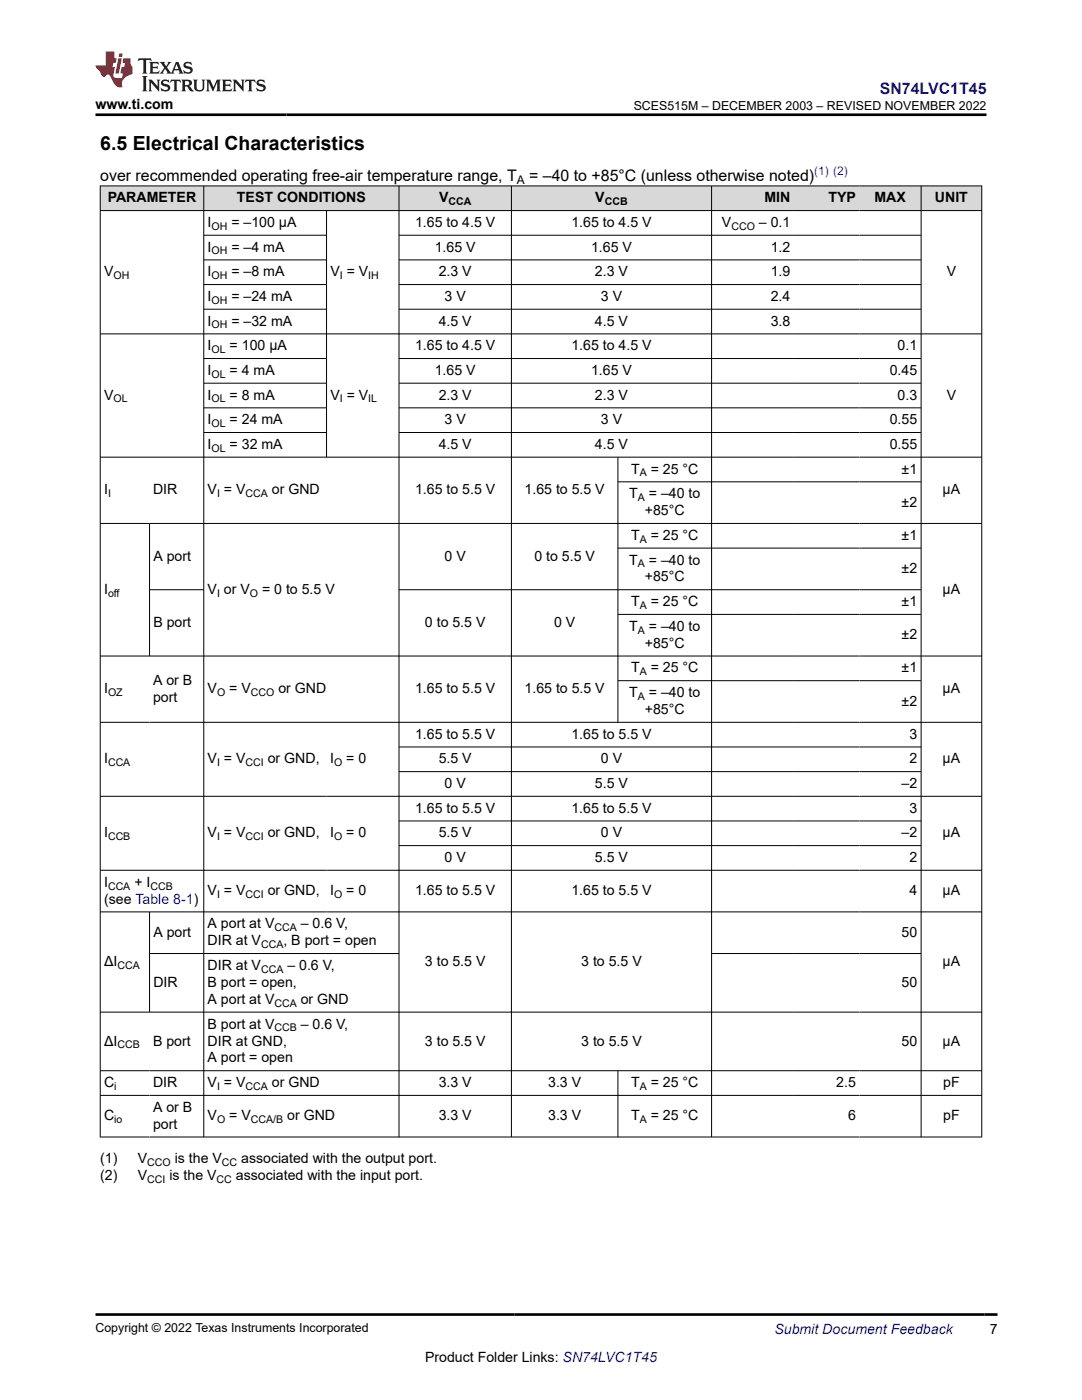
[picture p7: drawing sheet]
<svg xmlns="http://www.w3.org/2000/svg" width="216mm" height="279mm" viewBox="0 0 216 279" stroke-linecap="round" stroke-linejoin="round" font-family="sans-serif">
<g fill="#d8d8d8">
<path d="M20 37.1h175.9v4.9h-175.9z" fill-rule="evenodd"/>
<path d="M20.1 37.2h20.5v4.8h-20.5z" fill-rule="evenodd"/>
<path d="M40.7 37.2h38.9v4.8h-38.9z" fill-rule="evenodd"/>
<path d="M79.7 37.2h22.3v4.8h-22.3z" fill-rule="evenodd"/>
<path d="M102.1 37.2h39.8v4.8h-39.8z" fill-rule="evenodd"/>
<path d="M142.1 37.2h16.3v4.8h-16.3z" fill-rule="evenodd"/>
<path d="M158.4 37.2h13.1v4.8h-13.1z" fill-rule="evenodd"/>
<path d="M171.5 37.2h12.2v4.8h-12.2z" fill-rule="evenodd"/>
<path d="M183.9 37.2h11.9v4.8h-11.9z" fill-rule="evenodd"/>
</g>
<g fill="none" stroke="#000" stroke-width=".2">
<path d="M19.9 37.1h176.1M20 37v190M40.7 37v190M79.6 37v190M102 37v190M142 37v190M183.8 37v190M195.9 37v190M19.9 42h176.1M40.7 46.9h24.5M40.7 51.9h24.5M40.7 56.8h24.5"/>
<path d="M65.2 42v49.3M79.6 46.9h104.3M79.6 51.9h104.3M79.6 56.8h104.3M19.9 66.6h176.1M40.7 61.7h24.5M40.7 71.6h24.5M40.7 76.5h24.5M79.6 61.7h104.3M79.6 71.6h104.3M79.6 76.5h104.3M19.9 91.2h176.1"/>
<path d="M40.7 81.4h24.5M40.7 86.3h24.5M79.6 81.4h104.3M79.6 86.3h104.3M123.3 91.2v53M123.3 96.2h60.6M19.9 104.5h176.1M29.8 104.5v26.5M29.8 117.7h10.9M79.6 117.7h104.3M123.3 109.4h60.6M19.9 130.9h176.1"/>
<path d="M123.3 122.6h60.6M123.3 135.8h60.6M19.9 144.2h176.1M19.9 158.9h176.1M79.6 149.1h104.3M79.6 154h104.3M19.9 173.7h176.1M79.6 163.8h104.3M79.6 168.8h104.3M19.9 182h176.1M29.8 182v20.1M29.8 190.3h49.9"/>
<path d="M142 190.3h41.9M19.9 202h176.1M19.9 213.7h176.1M19.9 218.6h176.1M123.3 213.7v13.3M19.9 226.9h176.1"/>
</g>
<path d="M27.7 11.6l-.2 .6 .5-.2h.6v.1v2.2l-.2 .4h1l-.2-.4v-2.2v-.1h.5l.5 .2-.1-.6zM29.8 12.4l.2 .3v1.6l-.2 .4h1.9l.1-.6a1.08 1.08 0 0 1-1.3 .2v-.7h.6l.4 .2v-.7l-.4 .2h-.6v-.5l.2-.2a1 1 0 0 1 1 .3l-.1-.5zM31.8 12.4l1 1.1-1 1.2h.9l-.2-.2 .4-.8 .5 .8-.2 .2h1.6l-.2-.2 .1-.5h1l.1 .5-.1 .2h.9l-.2-.4-.8-1.9h-.5l-1 2.1-.8-1.1 .9-1h-.8l.2 .2-.5 .6-.3-.6 .1-.2zM35.2 12.8l.4 1h-.8zM36.8 12.5a.65 .65 0 0 0-.2 .7 .65 .65 0 0 0 .6 .5l.7 .1 .1 .3a.79 .79 0 0 1-.7 .4 .79 .79 0 0 1-.7-.5l.1 .7 .2-.1a.93 .93 0 0 0 1.1 0 .93 .93 0 0 0 .4-.9 1.46 1.46 0 0 0-1.2-.6l-.1-.3a1.09 1.09 0 0 1 1.2 .2l-.2-.6-.1 .1-.6-.2zM28.4 15.2l.2 .4v2.2l-.2 .4h1l-.2-.4v-2.2l.2-.4zM29.6 15.9l.2 .4v1.5l-.2 .4h.8l-.3-.4v-1.3l1.7 1.8v-2l.2-.4h-.8l.2 .2 .1 1.1-1.2-1.3zM32.3 16a.65 .65 0 0 0-.2 .8 .65 .65 0 0 0 .7 .4l.6 .2 .1 .2a.79 .79 0 0 1-.7 .4 .79 .79 0 0 1-.7-.5l.1 .7 .2-.1a.93 .93 0 0 0 1.1 .1 .93 .93 0 0 0 .4-1 1.46 1.46 0 0 0-1.2-.5l-.1-.4a1.09 1.09 0 0 1 1.2 .2l-.2-.6-.1 .1-.6-.1zM34.1 15.9l-.1 .6a.63 .63 0 0 1 .7-.3l.1 1.6-.3 .4h1l-.2-.4v-1.6a.66 .66 0 0 1 .8 .3l-.1-.6zM36.2 15.9l.2 .4v1.5l-.2 .4h.9l-.2-.2v-.7h.5l.1 .2a.79 .79 0 0 0 1.2 .6l-1-.9a.61 .61 0 0 0 .6-.6 .61 .61 0 0 0-.5-.7zM36.9 16.2h.2a.47 .47 0 0 1 .5 .1 .47 .47 0 0 1 .1 .5l-.2 .1-.6 .1zM38.5 15.9l.2 .2a2.27 2.27 0 0 0 .4 2 1.04 1.04 0 0 0 1.7-.7v-1.3l.2-.2h-.8l.2 .4v1.1a.6 .6 0 0 1-.6 .6 .6 .6 0 0 1-.6-.6v-1.1l.3-.4zM41.1 15.9l.2 .4v1.5l-.2 .4h.7l-.2-.4v-1.4l.9 1.9 .8-1.9v1.4l-.2 .4h1l-.3-.4v-1.5l.3-.4h-.8l-.7 1.5-.7-1.5zM44.3 15.9l.2 .4v1.5l-.2 .4h1.9l.1-.6a1.09 1.09 0 0 1-1.3 .2v-.7h.6l.4 .2v-.6l-.4 .2h-.6v-.6l.2-.1a1.01 1.01 0 0 1 1 .3l-.1-.6zM46.4 15.9l.3 .4v1.5l-.3 .4h.8l-.2-.4v-1.3l1.6 1.8v-2l.2-.4h-.7l.2 .2v1.1l-1.2-1.3zM49 15.9l-.1 .6a.63 .63 0 0 1 .8-.3v1.6l-.3 .4h1l-.2-.4v-1.6a.66 .66 0 0 1 .8 .3l-.1-.6zM51.4 16a.65 .65 0 0 0-.2 .8 .65 .65 0 0 0 .6 .4l.6 .2 .2 .2a.79 .79 0 0 1-.8 .4 .79 .79 0 0 1-.6-.5l.1 .7 .2-.1a.93 .93 0 0 0 1 .1 .93 .93 0 0 0 .5-1 1.46 1.46 0 0 0-1.3-.5l-.1-.4a1.09 1.09 0 0 1 1.3 .2l-.2-.6-.2 .1-.5-.1z" fill="#231f20"/>
<path d="M21.1 10.3v2.7h-2.1l.1 .4 .9 1a.95 .95 0 0 0 .9 .9 .59 .59 0 0 1 .6-.4 .59 .59 0 0 1 .5 .3l.4 .8a1.59 1.59 0 0 0 2.1 1.4 1.61 1.61 0 0 1 1-2.3l1-.3-.1-1.5a1.59 1.59 0 0 1-.4-1.7h-1.4l-.2 .9h.5l-.1 .9h-.5l-.2 .9v.3l.4 .1-.2 .9h-.6a.73 .73 0 0 1-1.1-.7l.3-1.5h-.5l.2-.9h.5l.2-.9h-.5v-1.3zM23.6 11.6l-.6 3.1h.7l.6-3.1zM23.8 10.7l-.1 .6h.7l.1-.6z" fill="#ed1c24"/>
<path d="M19.1 22.9h177.8M19.1 262.3h179.9" fill="none" stroke="#000" stroke-width=".53"/>
<text font-size="3.9" x="20" y="29.9">6.5 Electrical Characteristics</text>
<text font-size="3.2" fill="#00f" x="175.6" y="18.7">SN74LVC1T45</text>
<g font-size="3.2">
<text x="20" y="36.1">over recommended operating free-air temperature range, T</text>
<text x="105.6" y="36.1">= –40 to +85°C (unless otherwise noted)</text>
</g>
<g font-size="2.8">
<text x="19.1" y="21.8">www.ti.com</text>
<text x="21.5" y="40.4">PARAMETER</text>
<text x="47.3" y="40.4">TEST CONDITIONS</text>
<text x="87.6" y="40.4">V</text>
<text x="118.8" y="40.4">V</text>
<text x="152.5" y="40.4">MIN</text>
<text x="165.3" y="40.4">TYP</text>
<text x="174.5" y="40.4">MAX</text>
<text x="186.6" y="40.4">UNIT</text>
<text x="41.4" y="45.3">I</text>
<text x="46.2" y="45.3">= –100 μA</text>
<text x="82.8" y="45.3">1.65 to 4.5 V</text>
<text x="114" y="45.3">1.65 to 4.5 V</text>
<text x="144.1" y="45.3">V</text>
<text x="151.4" y="45.3">– 0.1</text>
<text x="41.4" y="50.2">I</text>
<text x="46.2" y="50.2">= –4 mA</text>
<text x="86.8" y="50.2">1.65 V</text>
<text x="117.9" y="50.2">1.65 V</text>
<text x="153.8" y="50.2">1.2</text>
<text x="20.8" y="55.1">V</text>
<text x="41.4" y="55.1">I</text>
<text x="46.2" y="55.1">= –8 mA</text>
<text x="65.9" y="55.1">V = V</text>
<text x="87.5" y="55.1">2.3 V</text>
<text x="118.7" y="55.1">2.3 V</text>
<text x="153.8" y="55.1">1.9</text>
<text x="188.9" y="55.1">V</text>
<text x="41.4" y="60.1">I</text>
<text x="41.4" y="65">I</text>
<text x="46.2" y="60.1">= –24 mA</text>
<text x="46.2" y="65">= –32 mA</text>
<text x="87.5" y="65">4.5 V</text>
<text x="88.7" y="60.1">3 V</text>
<text x="118.7" y="65">4.5 V</text>
<text x="119.9" y="60.1">3 V</text>
<text x="153.8" y="60.1">2.4</text>
<text x="153.8" y="65">3.8</text>
<text x="41.4" y="69.9">I</text>
<text x="45.8" y="69.9">= 100 μA</text>
<text x="82.8" y="69.9">1.65 to 4.5 V</text>
<text x="114" y="69.9">1.65 to 4.5 V</text>
<text x="179.1" y="69.9">0.1</text>
<text x="41.4" y="74.8">I</text>
<text x="45.8" y="74.8">= 4 mA</text>
<text x="86.8" y="74.8">1.65 V</text>
<text x="117.9" y="74.8">1.65 V</text>
<text x="177.5" y="74.8">0.45</text>
<text x="20.8" y="79.7">V</text>
<text x="41.4" y="79.7">I</text>
<text x="45.8" y="79.7">= 8 mA</text>
<text x="65.9" y="79.7">V = V</text>
<text x="87.5" y="79.7">2.3 V</text>
<text x="118.7" y="79.7">2.3 V</text>
<text x="179.1" y="79.7">0.3</text>
<text x="188.9" y="79.7">V</text>
<text x="41.4" y="84.7">I</text>
<text x="41.4" y="89.6">I</text>
<text x="45.8" y="84.7">= 24 mA</text>
<text x="45.8" y="89.6">= 32 mA</text>
<text x="87.5" y="89.6">4.5 V</text>
<text x="88.7" y="84.7">3 V</text>
<text x="118.7" y="89.6">4.5 V</text>
<text x="119.9" y="84.7">3 V</text>
<text x="177.5" y="84.7">0.55</text>
<text x="177.5" y="89.6">0.55</text>
<text x="125.9" y="94.5">T</text>
<text x="129.8" y="94.5">= 25 °C</text>
<text x="179.9" y="94.5">±1</text>
<text x="20.8" y="98.7">I</text>
<text x="30.5" y="98.7">DIR</text>
<text x="41.4" y="98.7">V = V</text>
<text x="54.2" y="98.7">or GND</text>
<text x="82.8" y="98.7">1.65 to 5.5 V</text>
<text x="104.7" y="98.7">1.65 to 5.5 V</text>
<text x="125.5" y="99.4">T</text>
<text x="129.5" y="99.4">= –40 to</text>
<text x="179.9" y="101.1">±2</text>
<text x="188.1" y="98.7">μA</text>
<text x="125.9" y="107.7">T</text>
<text x="128.7" y="102.8">+85°C</text>
<text x="129.8" y="107.7">= 25 °C</text>
<text x="179.9" y="107.7">±1</text>
<text x="30.6" y="111.9">A port</text>
<text x="88.7" y="111.9">0 V</text>
<text x="106.6" y="111.9">0 to 5.5 V</text>
<text x="125.5" y="112.7">T</text>
<text x="129.5" y="112.7">= –40 to</text>
<text x="20.8" y="118.5">I</text>
<text x="41.4" y="118.5">V or V</text>
<text x="52.3" y="118.5">= 0 to 5.5 V</text>
<text x="128.7" y="116">+85°C</text>
<text x="179.9" y="114.4">±2</text>
<text x="188.1" y="118.5">μA</text>
<text x="30.6" y="125.1">B port</text>
<text x="84.8" y="125.1">0 to 5.5 V</text>
<text x="110.6" y="125.1">0 V</text>
<text x="125.5" y="125.9">T</text>
<text x="125.9" y="121">T</text>
<text x="129.5" y="125.9">= –40 to</text>
<text x="129.8" y="121">= 25 °C</text>
<text x="179.9" y="121">±1</text>
<text x="128.7" y="129.3">+85°C</text>
<text x="179.9" y="127.6">±2</text>
<text x="30.5" y="136.7">A or B</text>
<text x="125.9" y="134.2">T</text>
<text x="129.8" y="134.2">= 25 °C</text>
<text x="179.9" y="134.2">±1</text>
<text x="20.8" y="138.4">I</text>
<text x="30.5" y="140">port</text>
<text x="41.4" y="138.4">V</text>
<text x="45.7" y="138.4">= V</text>
<text x="55.5" y="138.4">or GND</text>
<text x="82.8" y="138.4">1.65 to 5.5 V</text>
<text x="104.7" y="138.4">1.65 to 5.5 V</text>
<text x="125.5" y="139.1">T</text>
<text x="128.7" y="142.5">+85°C</text>
<text x="129.5" y="139.1">= –40 to</text>
<text x="179.9" y="140.8">±2</text>
<text x="188.1" y="138.4">μA</text>
<text x="82.8" y="147.4">1.65 to 5.5 V</text>
<text x="114" y="147.4">1.65 to 5.5 V</text>
<text x="181.5" y="147.4">3</text>
<text x="20.8" y="152.3">I</text>
<text x="41.4" y="152.3">V = V</text>
<text x="53.4" y="152.3">or GND,</text>
<text x="65.9" y="152.3">I</text>
<text x="69.1" y="152.3">= 0</text>
<text x="87.5" y="152.3">5.5 V</text>
<text x="119.9" y="152.3">0 V</text>
<text x="181.5" y="152.3">2</text>
<text x="188.1" y="152.3">μA</text>
<text x="88.7" y="157.3">0 V</text>
<text x="118.7" y="157.3">5.5 V</text>
<text x="179.9" y="157.3">–2</text>
<text x="20.8" y="167.1">I</text>
<text x="41.4" y="167.1">V = V</text>
<text x="53.4" y="167.1">or GND,</text>
<text x="65.9" y="167.1">I</text>
<text x="69.1" y="167.1">= 0</text>
<text x="82.8" y="162.2">1.65 to 5.5 V</text>
<text x="87.5" y="167.1">5.5 V</text>
<text x="114" y="162.2">1.65 to 5.5 V</text>
<text x="119.9" y="167.1">0 V</text>
<text x="179.9" y="167.1">–2</text>
<text x="181.5" y="162.2">3</text>
<text x="188.1" y="167.1">μA</text>
<text x="88.7" y="172">0 V</text>
<text x="118.7" y="172">5.5 V</text>
<text x="181.5" y="172">2</text>
<text x="20.8" y="177">I</text>
<text x="26.8" y="177">+ I</text>
<text x="41.4" y="178.6">V = V</text>
<text x="53.4" y="178.6">or GND,</text>
<text x="65.9" y="178.6">I</text>
<text x="69.1" y="178.6">= 0</text>
<text x="82.8" y="178.6">1.65 to 5.5 V</text>
<text x="114" y="178.6">1.65 to 5.5 V</text>
<text x="181.5" y="178.6">4</text>
<text x="188.1" y="178.6">μA</text>
<text x="20.8" y="180.3">(see Table 8-1)</text>
<text x="41.4" y="185.3">A port at V</text>
<text x="60" y="185.3">– 0.6 V,</text>
<text x="30.6" y="187">A port</text>
<text x="41.4" y="188.6">DIR at V</text>
<text x="56.6" y="188.6">, B port = open</text>
<text x="179.9" y="187">50</text>
<text x="20.8" y="192.8">ΔI</text>
<text x="30.6" y="197">DIR</text>
<text x="41.4" y="193.6">DIR at V</text>
<text x="41.4" y="197">B port = open,</text>
<text x="57.3" y="193.6">– 0.6 V,</text>
<text x="84.8" y="192.8">3 to 5.5 V</text>
<text x="116" y="192.8">3 to 5.5 V</text>
<text x="179.9" y="197">50</text>
<text x="188.1" y="192.8">μA</text>
<text x="41.4" y="200.3">A port at V</text>
<text x="60" y="200.3">or GND</text>
<text x="20.8" y="208.7">ΔI</text>
<text x="30.5" y="208.7">B port</text>
<text x="41.4" y="208.7">DIR at GND,</text>
<text x="41.4" y="205.3">B port at V</text>
<text x="60" y="205.3">– 0.6 V,</text>
<text x="84.8" y="208.7">3 to 5.5 V</text>
<text x="116" y="208.7">3 to 5.5 V</text>
<text x="179.9" y="208.7">50</text>
<text x="188.1" y="208.7">μA</text>
<text x="41.4" y="212">A port = open</text>
<text x="20.8" y="217">C</text>
<text x="30.5" y="217">DIR</text>
<text x="30.5" y="221.9">A or B</text>
<text x="41.4" y="217">V = V</text>
<text x="54.2" y="217">or GND</text>
<text x="87.5" y="217">3.3 V</text>
<text x="109.4" y="217">3.3 V</text>
<text x="125.9" y="217">T</text>
<text x="129.8" y="217">= 25 °C</text>
<text x="166.9" y="217">2.5</text>
<text x="188.2" y="217">pF</text>
<text x="20.8" y="223.6">C</text>
<text x="30.5" y="225.3">port</text>
<text x="41.4" y="223.6">V</text>
<text x="45.7" y="223.6">= V</text>
<text x="57.3" y="223.6">or GND</text>
<text x="87.5" y="223.6">3.3 V</text>
<text x="109.4" y="223.6">3.3 V</text>
<text x="125.9" y="223.6">T</text>
<text x="129.8" y="223.6">= 25 °C</text>
<text x="169.2" y="223.6">6</text>
<text x="188.2" y="223.6">pF</text>
<text x="20" y="232.1">(1)</text>
<text x="27.5" y="232.1">V</text>
<text x="34.9" y="232.1">is the V</text>
<text x="48.1" y="232.1">associated with the output port.</text>
<text x="20" y="235.5">(2)</text>
<text x="27.5" y="235.5">V</text>
<text x="33.8" y="235.5">is the V</text>
<text x="47.1" y="235.5">associated with the input port.</text>
<text x="197.5" y="266.1">7</text>
<text x="84.8" y="271.7">Product Folder Links: SN74LVC1T45</text>
</g>
<text font-size="2.8" fill="#00f" x="154.5" y="266.2">Submit Document Feedback</text>
<g font-size="2.5">
<text x="126.4" y="21.9">SCES515M – DECEMBER 2003 – REVISED NOVEMBER 2022</text>
<text x="19.1" y="265.9">Copyright © 2022 Texas Instruments Incorporated</text>
</g>
<text font-size="2.4" fill="#00f" x="162.5" y="35">(1) (2)</text>
<text font-size="2.4" x="103.1" y="36.7">A</text>
<g font-size="2.1">
<text x="89.5" y="40.9">CCA</text>
<text x="120.7" y="40.9">CCB</text>
<text x="42.2" y="45.9">OH</text>
<text x="145.9" y="45.9">CCO</text>
<text x="42.2" y="50.8">OH</text>
<text x="22.6" y="55.7">OH</text>
<text x="42.2" y="55.7">OH</text>
<text x="67.8" y="55.7">I</text>
<text x="73.5" y="55.7">IH</text>
<text x="42.2" y="60.6">OH</text>
<text x="42.2" y="65.5">OH</text>
<text x="42.2" y="70.5">OL</text>
<text x="42.2" y="75.4">OL</text>
<text x="22.6" y="80.3">OL</text>
<text x="42.2" y="80.3">OL</text>
<text x="67.8" y="80.3">I</text>
<text x="73.5" y="80.3">IL</text>
<text x="42.2" y="85.2">OL</text>
<text x="42.2" y="90.2">OL</text>
<text x="127.6" y="95.1">A</text>
<text x="21.6" y="99.2">I</text>
<text x="43.3" y="99.2">I</text>
<text x="49" y="99.2">CCA</text>
<text x="127.3" y="100">A</text>
<text x="127.3" y="113.2">A</text>
<text x="127.6" y="108.3">A</text>
<text x="21.6" y="119.1">off</text>
<text x="43.3" y="119.1">I</text>
<text x="49.9" y="119.1">O</text>
<text x="127.6" y="121.5">A</text>
<text x="127.3" y="126.5">A</text>
<text x="127.6" y="134.8">A</text>
<text x="21.6" y="138.9">OZ</text>
<text x="43.3" y="138.9">O</text>
<text x="50.1" y="138.9">CCO</text>
<text x="127.3" y="139.7">A</text>
<text x="21.6" y="152.9">CCA</text>
<text x="43.3" y="152.9">I</text>
<text x="49" y="152.9">CCI</text>
<text x="66.6" y="152.9">O</text>
<text x="21.6" y="167.7">CCB</text>
<text x="43.3" y="167.7">I</text>
<text x="49" y="167.7">CCI</text>
<text x="66.6" y="167.7">O</text>
<text x="21.6" y="177.5">CCA</text>
<text x="30" y="177.5">CCB</text>
<text x="43.3" y="179.2">I</text>
<text x="49" y="179.2">CCI</text>
<text x="66.6" y="179.2">O</text>
<text x="54.8" y="185.8">CCA</text>
<text x="52.1" y="189.2">CCA</text>
<text x="23.4" y="193.4">CCA</text>
<text x="52.1" y="194.1">CCA</text>
<text x="54.8" y="200.9">CCA</text>
<text x="23.4" y="209.2">CCB</text>
<text x="54.8" y="205.8">CCB</text>
<text x="22.8" y="217.5">i</text>
<text x="43.3" y="217.5">I</text>
<text x="49" y="217.5">CCA</text>
<text x="127.6" y="217.5">A</text>
<text x="22.8" y="224.1">io</text>
<text x="43.3" y="224.1">O</text>
<text x="50.1" y="224.1">CCA/B</text>
<text x="127.6" y="224.1">A</text>
<text x="29.4" y="232.6">CCO</text>
<text x="44.3" y="232.6">CC</text>
<text x="29.4" y="236">CCI</text>
<text x="43.2" y="236">CC</text>
</g>
</svg>
